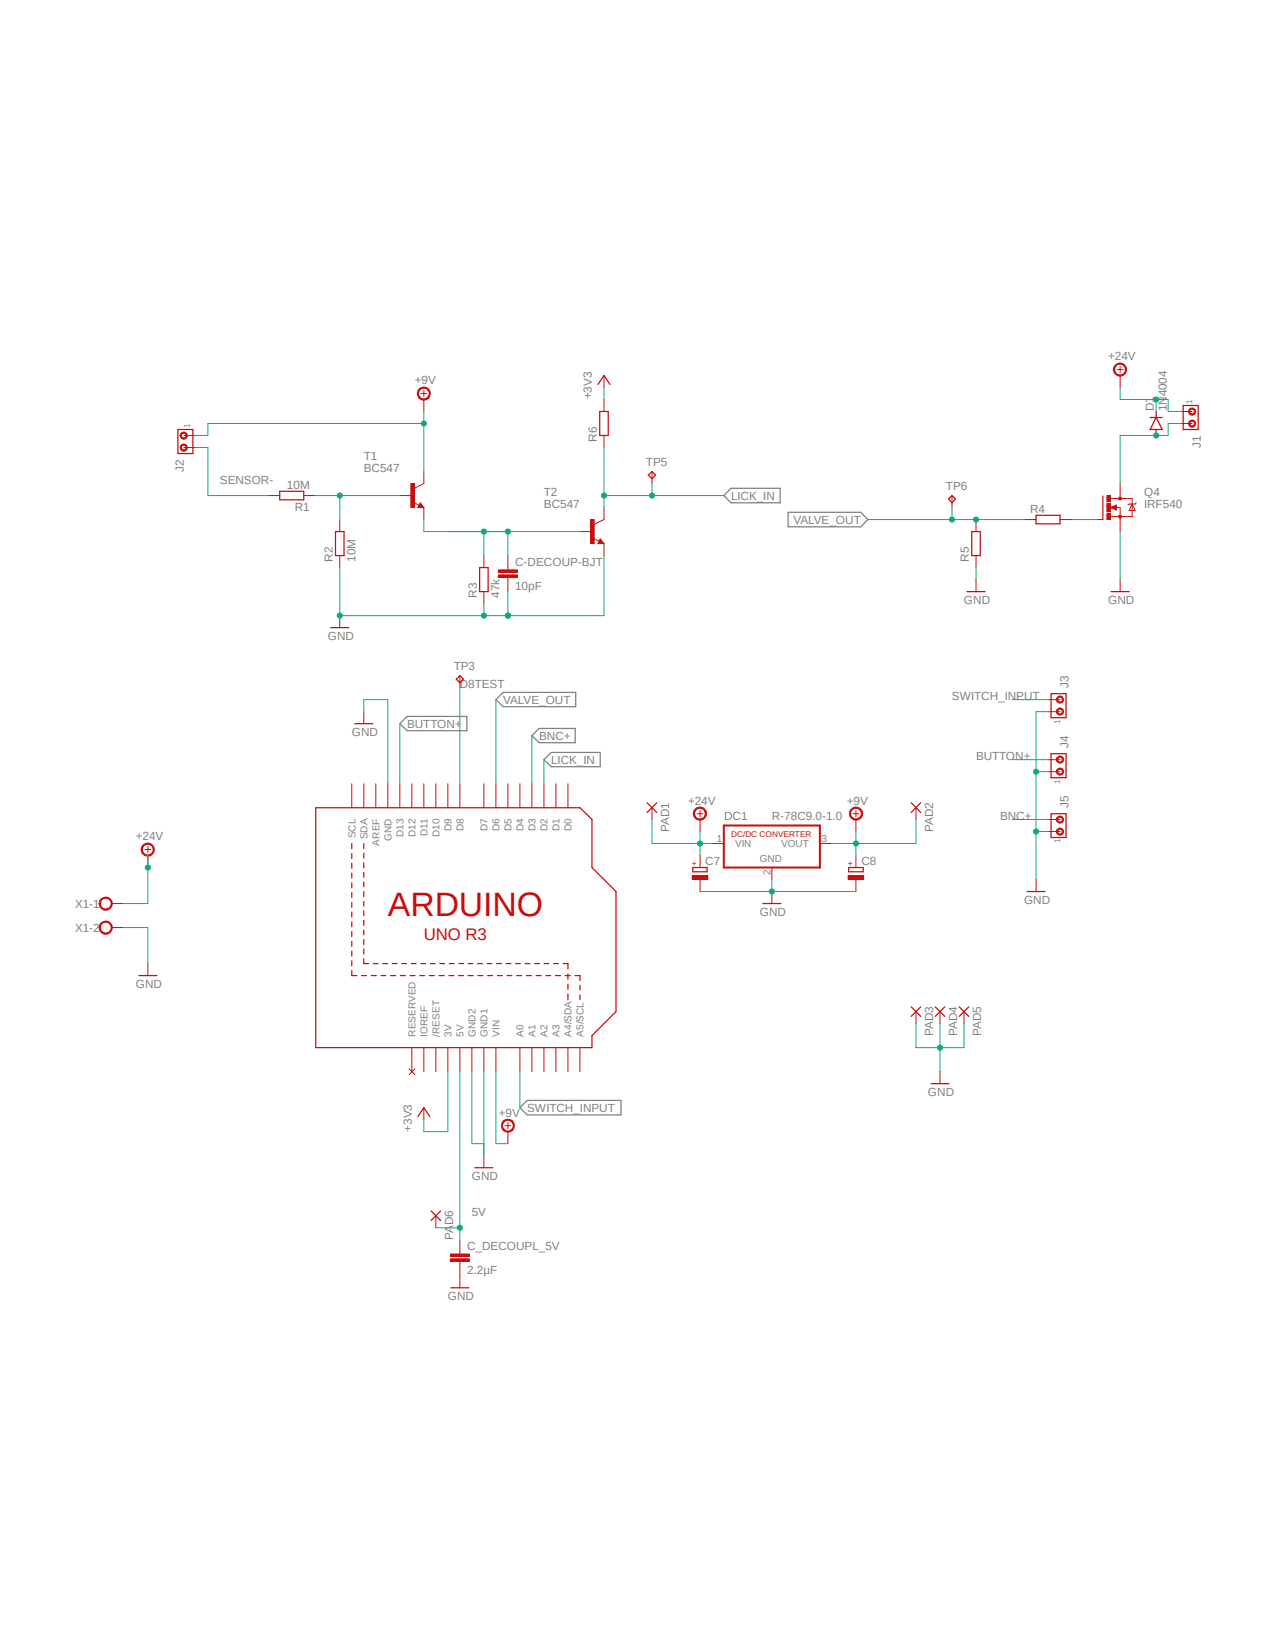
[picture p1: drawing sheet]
<svg xmlns="http://www.w3.org/2000/svg" width="216mm" height="279mm" viewBox="0 0 216 279" stroke-linecap="round" stroke-linejoin="round" font-family="sans-serif">
<path d="M12.1 58.9l191.7 161.6M203.8 58.9l-191.7 161.6" fill="none" stroke="#fff" stroke-width=".17"/>
<path d="M123.7 82.6h8.3v2.5h-8.3l-1.2-1.2zM133.3 86.7h12.3l1.3 1.2-1.3 1.3h-12.3zM83.9 118.4l1.2-1.2h12.3v2.4h-12.3zM67.6 122.5l1.3-1.3h10.1v2.5h-10.1zM90 124.5l1.2-1.2h6.1v2.4h-6.1zM92 128.6l1.3-1.3h8.3v2.5h-8.3zM88 187.5l1.2-1.3h15.9v2.5h-15.9z" fill="none" stroke="#808080" stroke-width=".21"/>
<g fill="none" stroke="#c90d0c" stroke-width=".21">
<path d="M47.3 83.1h4.1v1.5h-4.1zM56.8 90h1.4v4h-1.4zM81.2 96.1h1.4v4h-1.4zM56 106.2h3M53.4 136.7h44.7l2.1 2v8.1l4 4.1v20.3l-4 4.1v2h-46.8zM59.5 142.7v.9M59.5 144.4v.9M59.5 146.1v.8M59.5 147.7v.9M59.5 149.4v.8M59.5 151v.9M59.5 152.7v.8"/>
<path d="M59.5 154.3v.9M59.5 156v.8M59.5 157.6v.9M59.5 159.3v.8M61.6 142.7v.9M61.6 144.4v.8M61.6 146v.9M61.6 147.7v.8M61.6 149.3v.8M61.6 150.9v.8M61.6 152.5v.8M61.6 154.1v.8"/>
<path d="M61.6 155.7v.9M61.6 157.4v.8M61.6 159v.9M59.5 161v.8M59.5 162.6v.8M59.5 164.3v.8h.9M61.2 165.1h.8M61.6 160.6v.9M61.6 162.3v.8h.8M62.8 165.1h.9M63.2 163.1h.8M64.5 165.1h.8"/>
<path d="M64.8 163.1h.8M66.1 165.1h.8M66.4 163.1h.8M67.7 165.1h.9M68 163.1h.8M69.4 165.1h.8M69.6 163.1h.8M71 165.1h.8M71.2 163.1h.8M72.6 165.1h.9M72.8 163.1h.8M74.3 165.1h.8"/>
<path d="M74.4 163.1h.8M75.9 165.1h.9M76 163.1h.8M77.6 165.1h.8M77.6 163.1h.8M79.2 165.1h.9M79.2 163.1h.8M80.8 163.1h.8M80.9 165.1h.8M82.4 163.1h.8M82.5 165.1h.9M84 163.1h.8"/>
<path d="M84.2 165.1h.8M85.6 163.1h.8M85.8 165.1h.8M87.2 163.1h.9M87.4 165.1h.9M88.9 163.1h.8M89.1 165.1h.8M90.5 163.1h.8M90.7 165.1h.9M92.1 163.1h.8M92.4 165.1h.8M93.7 163.1h.8"/>
<path d="M94 165.1h.8M95.3 163.1h.8v.9M95.6 165.1h.9M96.1 164.8v.9M96.1 166.5v.9M96.1 168.2v1M97.3 165.1h.8v.8M98.1 166.8v.8M98.1 168.4v.8M76.3 217.9h3"/>
</g>
<g fill="none" stroke="#c90d0c" stroke-width=".17">
<path d="M71.2 66.6h1M71.7 66.1v1M45.3 83.9h2M51.4 83.9h2M57.5 87.9v2.1M57.5 94v2.1M81.9 94v2.1M84.3 97.3h3.2v.4h-3.2zM84.3 96.4h3.2v.5h-3.2zM85.9 94v2.5M85.9 97.7v2.4M57.5 104.2v2"/>
<path d="M81.9 100.1v2.1M59.5 132.6v4.1M61.6 132.6v4.1M63.6 132.6v4.1M65.6 132.6v4.1M67.6 132.6v4.1M69.7 132.6v4.1M71.7 132.6v4.1M73.7 132.6v4.1M75.8 132.6v4.1M77.8 132.6v4.1M81.9 132.6v4.1"/>
<path d="M83.9 132.6v4.1M85.9 132.6v4.1M88 132.6v4.1M90 132.6v4.1M92 132.6v4.1M94.1 132.6v4.1M96.1 132.6v4.1M69.7 177.3v4.1M71.7 177.3v4.1M73.7 177.3v4.1M75.8 177.3v4.1M77.8 177.3v4.1"/>
<path d="M79.8 177.3v4.1M81.9 177.3v4.1M83.9 177.3v4.1M88 177.3v4.1M90 177.3v4.1M92 177.3v4.1M94.1 177.3v4.1M96.1 177.3v4.1M98.1 177.3v4.1M69.2 180.9l1 1M70.2 180.9l-1 1M76.2 213h3.2v.4h-3.2z"/>
<path d="M76.2 212.2h3.2v.4h-3.2zM77.8 209.8v2.4M77.8 213.4v4.5"/>
</g>
<path d="M84.3 97.5h3.2M84.3 96.6h3.2M76.2 213.2h3.2M76.2 212.4h3.2" fill="none" stroke="#c90d0c" stroke-width=".42"/>
<path d="M70.9 65.8a1.1 1.1 0 0 1 1.8 .2 1.1 1.1 0 0 1-.7 1.6 1.1 1.1 0 0 1-1.4-1h.2a.91 .91 0 0 1 1.3-.8 .91 .91 0 0 1 .2 1.5 .91 .91 0 0 1-1.4-.4l-.1-.3h-.2z" fill-rule="evenodd" fill="#c90d0c"/>
<path d="M70.9 65.8a1.1 1.1 0 0 1 1.8 .2 1.1 1.1 0 0 1-.7 1.6 1.1 1.1 0 0 1-1.4-1h.2a.91 .91 0 0 1 1.3-.8 .91 .91 0 0 1 .2 1.5 .91 .91 0 0 1-1.4-.4l-.1-.3h-.2zM71.7 67.6v2M130.6 150.9v2" fill="none" stroke="#c90d0c" stroke-width=".17"/>
<path d="M117.2 146.8h2.4v.7h-2.4zM129.1 152.9h3" fill="none" stroke="#c90d0c" stroke-width=".21"/>
<path d="M117.1 148.2h2.7v.6h-2.7z" fill-rule="evenodd" fill="#c90d0c"/>
<path d="M117.1 148.2h2.7v.6h-2.7zM118.4 144.8v2M118.4 148.8v2.1" fill="none" stroke="#c90d0c" stroke-width=".17"/>
<path d="M143.6 146.8h2.4v.7h-2.4z" fill="none" stroke="#c90d0c" stroke-width=".21"/>
<path d="M143.5 148.2h2.6v.6h-2.6z" fill-rule="evenodd" fill="#c90d0c"/>
<path d="M185.5 87.9h1.1M187.9 85.9l1-.4v.8zM187.9 84.4h3.7v3h-3.7M188.8 85.9h.7v2M189.5 83.9v.5M191.6 85.3l.5 1.1h-1zM192.2 85.1l-.1 .2h-1l-.3 .2M143.5 148.2h2.6v.6h-2.6zM144.8 144.8v2M144.8 148.8v2.1" fill="none" stroke="#c90d0c" stroke-width=".17"/>
<path d="M186.6 83.9v4" fill="none" stroke="#c90d0c" stroke-width=".21"/>
<path d="M188.8 85.7l-.7 .2 .7 .2v-.2h-.2" fill="none" stroke="#c90d0c" stroke-width=".25"/>
<path d="M189.3 87.2h.2h.2l.1 .2-.1 .2-.2 .1-.2-.1-.1-.2z" fill-rule="evenodd" fill="#c90d0c"/>
<path d="M189.3 87.2h.2h.2l.1 .2-.1 .2-.2 .1-.2-.1-.1-.2z" fill="none" stroke="#c90d0c" stroke-width=".17"/>
<path d="M189.3 84.2l.2-.1 .2 .1 .1 .2-.1 .1-.2 .1-.2-.1-.1-.1z" fill-rule="evenodd" fill="#c90d0c"/>
<path d="M189.3 84.2l.2-.1 .2 .1 .1 .2-.1 .1-.2 .1-.2-.1-.1-.1z" fill="none" stroke="#c90d0c" stroke-width=".17"/>
<path d="M187.3 86.9h.6v1h-.6z" fill-rule="evenodd" fill="#c90d0c"/>
<path d="M187.3 86.9h.6v1h-.6z" fill="none" stroke="#c90d0c" stroke-width=".17"/>
<path d="M187.3 83.9h.6v1h-.6z" fill-rule="evenodd" fill="#c90d0c"/>
<path d="M187.3 83.9h.6v1h-.6z" fill="none" stroke="#c90d0c" stroke-width=".17"/>
<path d="M187.3 85.2h.6v1.4h-.6z" fill-rule="evenodd" fill="#c90d0c"/>
<path d="M165.1 87.9v2.1M165.1 94v2.1M165.1 98.1v2M173.3 87.9h2M179.4 87.9h2M187.3 85.2h.6v1.4h-.6zM189.5 81.8v2.1M189.5 87.9v2.1M189.5 98.1v2" fill="none" stroke="#c90d0c" stroke-width=".17"/>
<path d="M200.2 68.6h2.5v4.1h-2.5zM164.4 90h1.5v4h-1.5zM175.3 87.2h4.1v1.4h-4.1zM163.6 100.1h3.1M188 100.1h3.1" fill="none" stroke="#c90d0c" stroke-width=".21"/>
<path d="M201.2 69.3a.61 .61 0 0 1 1 0 .61 .61 0 0 1-.3 .9 .61 .61 0 0 1-.8-.6h.2a.42 .42 0 0 1 .6-.3 .42 .42 0 0 1 .1 .7 .42 .42 0 0 1-.7-.1v-.3h-.2z" fill-rule="evenodd" fill="#c90d0c"/>
<path d="M201.2 69.3a.61 .61 0 0 1 1 0 .61 .61 0 0 1-.3 .9 .61 .61 0 0 1-.8-.6h.2a.42 .42 0 0 1 .6-.3 .42 .42 0 0 1 .1 .7 .42 .42 0 0 1-.7-.1v-.3h-.2z" fill="none" stroke="#c90d0c" stroke-width=".17"/>
<path d="M201.2 71.4a.61 .61 0 0 1 1-.1 .61 .61 0 0 1-.3 1 .61 .61 0 0 1-.8-.6h.2a.42 .42 0 0 1 .6-.4 .42 .42 0 0 1 .1 .7 .42 .42 0 0 1-.7-.1v-.2h-.2z" fill-rule="evenodd" fill="#c90d0c"/>
<path d="M189 62.5h1M189.5 62v1M199.7 69.6h2M199.7 71.7h2M201.2 71.4a.61 .61 0 0 1 1-.1 .61 .61 0 0 1-.3 1 .61 .61 0 0 1-.8-.6h.2a.42 .42 0 0 1 .6-.4 .42 .42 0 0 1 .1 .7 .42 .42 0 0 1-.7-.1v-.2h-.2z" fill="none" stroke="#c90d0c" stroke-width=".17"/>
<path d="M188.7 61.8a1.11 1.11 0 0 1 1.8 .2 1.11 1.11 0 0 1-.7 1.6 1.11 1.11 0 0 1-1.4-1.1h.2a.92 .92 0 0 1 1.3-.8 .92 .92 0 0 1 .3 1.5 .92 .92 0 0 1-1.5-.3l-.1-.4h-.2l.1-.4z" fill-rule="evenodd" fill="#c90d0c"/>
<path d="M102.2 67.6v2M102.2 73.7v2M188.7 61.8a1.11 1.11 0 0 1 1.8 .2 1.11 1.11 0 0 1-.7 1.6 1.11 1.11 0 0 1-1.4-1.1h.2a.92 .92 0 0 1 1.3-.8 .92 .92 0 0 1 .3 1.5 .92 .92 0 0 1-1.5-.3l-.1-.4h-.2l.1-.4zM189.5 63.5v2.1M69.9 85l1 .5M71.1 85.1l.6 .8h-1zM71.7 81.8l-1.6 .8" fill="none" stroke="#c90d0c" stroke-width=".17"/>
<path d="M101.5 69.6h1.4v4.1h-1.4zM194.6 70.7h2M195.6 70.7l1 2h-2zM195.6 69.6v1.1M195.6 72.7v1M71.1 85.5l.1 .2h-.3l.2-.4 .4 .5h-.6" fill="none" stroke="#c90d0c" stroke-width=".21"/>
<path d="M69.5 81.8h.6v4.1h-.6z" fill-rule="evenodd" fill="#c90d0c"/>
<path d="M71.7 79.8v2M67.6 83.9h2.1M69.5 81.8h.6v4.1h-.6zM71.7 85.9v2M100.4 91.1l1 .5M101.6 91.2l.6 .8h-1zM102.2 87.9l-1.7 .8" fill="none" stroke="#c90d0c" stroke-width=".17"/>
<path d="M101.6 91.6l.1 .2h-.3l.2-.4 .4 .5h-.6" fill="none" stroke="#c90d0c" stroke-width=".21"/>
<path d="M99.9 87.9h.6v4.1h-.6z" fill-rule="evenodd" fill="#c90d0c"/>
<path d="M102.2 63.5v2.1M98.1 90h2.1M99.9 87.9h.6v4.1h-.6zM102.2 85.9v2M102.2 92v2M117.9 137.7h1.1M118.4 137.2v1M71.7 187.5v2" fill="none" stroke="#c90d0c" stroke-width=".17"/>
<path d="M101.2 65.1l1-1.6 1 1.6M70.7 189l1-1.5 1 1.5" fill="none" stroke="#c90d0c" stroke-width=".21"/>
<path d="M117.6 136.9a1.12 1.12 0 0 1 1.8 .3 1.12 1.12 0 0 1-.7 1.6 1.12 1.12 0 0 1-1.4-1.1h.2a.9 .9 0 0 1 1.2-.9 .9 .9 0 0 1 .4 1.5 .9 .9 0 0 1-1.5-.3l-.1-.3h-.2l.1-.5z" fill-rule="evenodd" fill="#c90d0c"/>
<path d="M117.6 136.9a1.12 1.12 0 0 1 1.8 .3 1.12 1.12 0 0 1-.7 1.6 1.12 1.12 0 0 1-1.4-1.1h.2a.9 .9 0 0 1 1.2-.9 .9 .9 0 0 1 .4 1.5 .9 .9 0 0 1-1.5-.3l-.1-.3h-.2l.1-.5zM118.4 138.7v2M144.3 137.7h1M144.8 137.2v1" fill="none" stroke="#c90d0c" stroke-width=".17"/>
<path d="M144.1 136.9a1.12 1.12 0 0 1 1.7 .3 1.12 1.12 0 0 1-.7 1.6 1.12 1.12 0 0 1-1.4-1.1h.2a.91 .91 0 0 1 1.2-.9 .91 .91 0 0 1 .5 1.4 .91 .91 0 0 1-1.4 .1l-.2-.3-.1-.3h-.2l.1-.5z" fill-rule="evenodd" fill="#c90d0c"/>
<path d="M144.1 136.9a1.12 1.12 0 0 1 1.7 .3 1.12 1.12 0 0 1-.7 1.6 1.12 1.12 0 0 1-1.4-1.1h.2a.91 .91 0 0 1 1.2-.9 .91 .91 0 0 1 .5 1.4 .91 .91 0 0 1-1.4 .1l-.2-.3-.1-.3h-.2l.1-.5zM144.8 138.7v2" fill="none" stroke="#c90d0c" stroke-width=".17"/>
<path d="M30.1 72.7h2.5v4.1h-2.5z" fill="none" stroke="#c90d0c" stroke-width=".21"/>
<path d="M30.6 73.4a.61 .61 0 0 1 1-.1 .61 .61 0 0 1-.3 1 .61 .61 0 0 1-.8-.6h.2a.42 .42 0 0 1 .6-.4 .42 .42 0 0 1 .1 .7 .42 .42 0 0 1-.7-.1v-.2h-.2z" fill-rule="evenodd" fill="#c90d0c"/>
<path d="M30.6 73.4a.61 .61 0 0 1 1-.1 .61 .61 0 0 1-.3 1 .61 .61 0 0 1-.8-.6h.2a.42 .42 0 0 1 .6-.4 .42 .42 0 0 1 .1 .7 .42 .42 0 0 1-.7-.1v-.2h-.2z" fill="none" stroke="#c90d0c" stroke-width=".17"/>
<path d="M30.6 75.4a.61 .61 0 0 1 1 0 .61 .61 0 0 1-.3 .9 .61 .61 0 0 1-.8-.6h.2a.42 .42 0 0 1 .6-.3 .42 .42 0 0 1 .1 .7 .42 .42 0 0 1-.7-.2v-.2h-.2z" fill-rule="evenodd" fill="#c90d0c"/>
<path d="M30.6 75.4a.61 .61 0 0 1 1 0 .61 .61 0 0 1-.3 .9 .61 .61 0 0 1-.8-.6h.2a.42 .42 0 0 1 .6-.3 .42 .42 0 0 1 .1 .7 .42 .42 0 0 1-.7-.2v-.2h-.2zM31.1 73.7h2M31.1 75.7h2" fill="none" stroke="#c90d0c" stroke-width=".17"/>
<path d="M17.1 152.1a1.11 1.11 0 0 1 1.8 .3 1.11 1.11 0 0 1-.8 1.6 1.11 1.11 0 0 1-1.3-1.1h.2a.92 .92 0 0 1 1.2-.9 .92 .92 0 0 1 .4 1.5 .92 .92 0 0 1-1.5-.2l-.1-.4h-.2v-.4z" fill-rule="evenodd" fill="#c90d0c"/>
<path d="M17.1 152.1a1.11 1.11 0 0 1 1.8 .3 1.11 1.11 0 0 1-.8 1.6 1.11 1.11 0 0 1-1.3-1.1h.2a.92 .92 0 0 1 1.2-.9 .92 .92 0 0 1 .4 1.5 .92 .92 0 0 1-1.5-.2l-.1-.4h-.2v-.4zM18.9 152.9h2.1" fill="none" stroke="#c90d0c" stroke-width=".17"/>
<path d="M17.1 156.2a1.11 1.11 0 0 1 1.8 .3 1.11 1.11 0 0 1-.8 1.6 1.11 1.11 0 0 1-1.3-1.1h.2a.92 .92 0 0 1 1.2-.9 .92 .92 0 0 1 .4 1.5 .92 .92 0 0 1-1.5-.2l-.1-.4h-.2v-.5z" fill-rule="evenodd" fill="#c90d0c"/>
<path d="M17.1 156.2a1.11 1.11 0 0 1 1.8 .3 1.11 1.11 0 0 1-.8 1.6 1.11 1.11 0 0 1-1.3-1.1h.2a.92 .92 0 0 1 1.2-.9 .92 .92 0 0 1 .4 1.5 .92 .92 0 0 1-1.5-.2l-.1-.4h-.2v-.5zM18.9 157h2.1M24.5 143.8h1M25 143.3v1" fill="none" stroke="#c90d0c" stroke-width=".17"/>
<path d="M24.2 143a1.12 1.12 0 0 1 1.8 .3 1.12 1.12 0 0 1-.7 1.6 1.12 1.12 0 0 1-1.4-1.1h.2a.92 .92 0 0 1 1.2-.9 .92 .92 0 0 1 .4 1.5 .92 .92 0 0 1-1.5-.3l-.1-.3h-.2l.1-.5z" fill-rule="evenodd" fill="#c90d0c"/>
<path d="M24.2 143a1.12 1.12 0 0 1 1.8 .3 1.12 1.12 0 0 1-.7 1.6 1.12 1.12 0 0 1-1.4-1.1h.2a.92 .92 0 0 1 1.2-.9 .92 .92 0 0 1 .4 1.5 .92 .92 0 0 1-1.5-.3l-.1-.3h-.2l.1-.5zM25 144.8v2M25 163.1v2" fill="none" stroke="#c90d0c" stroke-width=".17"/>
<path d="M177.8 117.4h2.6v4.1h-2.6zM23.5 165.1h3" fill="none" stroke="#c90d0c" stroke-width=".21"/>
<path d="M178.8 120.1a.61 .61 0 0 1 1-.1 .61 .61 0 0 1-.2 1 .61 .61 0 0 1-.9-.6h.2a.41 .41 0 0 1 .5-.4 .41 .41 0 0 1 .3 .5 .41 .41 0 0 1-.5 .3l-.3-.4h-.2z" fill-rule="evenodd" fill="#c90d0c"/>
<path d="M178.8 120.1a.61 .61 0 0 1 1-.1 .61 .61 0 0 1-.2 1 .61 .61 0 0 1-.9-.6h.2a.41 .41 0 0 1 .5-.4 .41 .41 0 0 1 .3 .5 .41 .41 0 0 1-.5 .3l-.3-.4h-.2z" fill="none" stroke="#c90d0c" stroke-width=".17"/>
<path d="M178.8 118.1l.3-.2a.61 .61 0 0 1 .8 .3 .61 .61 0 0 1-.5 .8 .61 .61 0 0 1-.7-.6h.2a.41 .41 0 0 1 .5-.4 .41 .41 0 0 1 .3 .5 .41 .41 0 0 1-.5 .2l-.3-.3h-.2z" fill-rule="evenodd" fill="#c90d0c"/>
<path d="M177.3 118.4h2.1M178.8 118.1l.3-.2a.61 .61 0 0 1 .8 .3 .61 .61 0 0 1-.5 .8 .61 .61 0 0 1-.7-.6h.2a.41 .41 0 0 1 .5-.4 .41 .41 0 0 1 .3 .5 .41 .41 0 0 1-.5 .2l-.3-.3h-.2zM177.3 120.4h2.1" fill="none" stroke="#c90d0c" stroke-width=".17"/>
<path d="M177.8 127.6h2.6v4h-2.6z" fill="none" stroke="#c90d0c" stroke-width=".21"/>
<path d="M178.8 130.3a.61 .61 0 0 1 1-.1 .61 .61 0 0 1-.2 .9 .61 .61 0 0 1-.9-.5h.2a.41 .41 0 0 1 .5-.4 .41 .41 0 0 1 .3 .5 .41 .41 0 0 1-.5 .2l-.3-.3h-.2z" fill-rule="evenodd" fill="#c90d0c"/>
<path d="M178.8 130.3a.61 .61 0 0 1 1-.1 .61 .61 0 0 1-.2 .9 .61 .61 0 0 1-.9-.5h.2a.41 .41 0 0 1 .5-.4 .41 .41 0 0 1 .3 .5 .41 .41 0 0 1-.5 .2l-.3-.3h-.2z" fill="none" stroke="#c90d0c" stroke-width=".17"/>
<path d="M178.8 128.2a.61 .61 0 0 1 1-.1 .61 .61 0 0 1-.2 1 .61 .61 0 0 1-.9-.5h.2a.41 .41 0 0 1 .5-.5 .41 .41 0 0 1 .3 .6 .41 .41 0 0 1-.5 .2l-.3-.3h-.2z" fill-rule="evenodd" fill="#c90d0c"/>
<path d="M177.3 130.6h2.1M177.3 128.6h2.1M178.8 128.2a.61 .61 0 0 1 1-.1 .61 .61 0 0 1-.2 1 .61 .61 0 0 1-.9-.5h.2a.41 .41 0 0 1 .5-.5 .41 .41 0 0 1 .3 .6 .41 .41 0 0 1-.5 .2l-.3-.3h-.2z" fill="none" stroke="#c90d0c" stroke-width=".17"/>
<path d="M177.8 137.7h2.6v4h-2.6z" fill="none" stroke="#c90d0c" stroke-width=".21"/>
<path d="M178.8 140.4a.61 .61 0 0 1 1-.1 .61 .61 0 0 1-.3 1 .61 .61 0 0 1-.8-.6h.2a.41 .41 0 0 1 .5-.4 .41 .41 0 0 1 .3 .6 .41 .41 0 0 1-.5 .2l-.3-.4h-.2z" fill-rule="evenodd" fill="#c90d0c"/>
<path d="M178.8 140.4a.61 .61 0 0 1 1-.1 .61 .61 0 0 1-.3 1 .61 .61 0 0 1-.8-.6h.2a.41 .41 0 0 1 .5-.4 .41 .41 0 0 1 .3 .6 .41 .41 0 0 1-.5 .2l-.3-.4h-.2z" fill="none" stroke="#c90d0c" stroke-width=".17"/>
<path d="M178.8 138.4a.61 .61 0 0 1 1-.1 .61 .61 0 0 1-.3 1 .61 .61 0 0 1-.8-.6h.2a.41 .41 0 0 1 .5-.4 .41 .41 0 0 1 .3 .5 .41 .41 0 0 1-.5 .3l-.3-.4h-.2z" fill-rule="evenodd" fill="#c90d0c"/>
<path d="M61.6 120.4v2.1M177.3 138.7h2.1M178.8 138.4a.61 .61 0 0 1 1-.1 .61 .61 0 0 1-.3 1 .61 .61 0 0 1-.8-.6h.2a.41 .41 0 0 1 .5-.4 .41 .41 0 0 1 .3 .5 .41 .41 0 0 1-.5 .3l-.3-.4h-.2zM175.3 148.8v2.1M177.3 140.7h2.1M81.9 195.6v2M85.4 190.5h1M85.9 190v1" fill="none" stroke="#c90d0c" stroke-width=".17"/>
<path d="M60 122.5h3.1M173.8 150.9h3M80.3 197.6h3.1" fill="none" stroke="#c90d0c" stroke-width=".21"/>
<path d="M85.1 189.7a1.11 1.11 0 0 1 1.8 .2 1.11 1.11 0 0 1-.6 1.6 1.11 1.11 0 0 1-1.5-1h.2a.91 .91 0 0 1 1.2-.9 .91 .91 0 0 1 .4 1.5 .91 .91 0 0 1-1.5-.3l-.1-.3h-.2z" fill-rule="evenodd" fill="#c90d0c"/>
<g fill="none" stroke="#c90d0c" stroke-width=".17">
<path d="M110.3 79.8v2M161.1 83.9v2M77.8 114.3v2.1M110.3 136.7v2M155 136.7v2M120.5 142.7h2M130.6 146.8v2M138.7 142.7h2.1M155 171.2v2M159 171.2v2M163.1 171.2v2M85.1 189.7a1.11 1.11 0 0 1 1.8 .2 1.11 1.11 0 0 1-.6 1.6 1.11 1.11 0 0 1-1.5-1h.2a.91 .91 0 0 1 1.2-.9 .91 .91 0 0 1 .4 1.5 .91 .91 0 0 1-1.5-.3l-.1-.3h-.2z"/>
<path d="M85.9 191.5v2M159 181.4v2M73.7 205.7v2.1"/>
</g>
<g fill="none" stroke="#c90d0c" stroke-width=".21">
<path d="M109.7 80.4l.6-.6 .6 .6-.6 .6zM161.1 83.9l.6 .6-.6 .6-.6-.6zM77.2 114.9l.6-.6 .6 .6-.6 .7zM109.5 135.8l1.6 1.7M111.1 135.8l-1.6 1.7M154.2 135.8l1.6 1.7M155.8 135.8l-1.6 1.7M154.2 170.4l1.6 1.6M155.8 170.4l-1.6 1.6M158.2 170.4l1.7 1.6M159.9 170.4l-1.7 1.6M162.3 170.4l1.6 1.6"/>
<path d="M163.9 170.4l-1.6 1.6M157.5 183.4h3.1M72.9 204.9l1.6 1.6M74.5 204.9l-1.6 1.6"/>
</g>
<path d="M122.5 139.7h16.2v7.1h-16.2z" fill="none" stroke="#c90d0c" stroke-width=".34"/>
<path d="M102.2 75.7v10.2M102.2 83.9h20.3M92 128.6v4" fill="none" stroke="#0dab76" stroke-width=".17"/>
<circle cx="102.2" cy="83.9" r=".43" fill="#0dab76"/>
<g fill="none" stroke="#0dab76" stroke-width=".17">
<path d="M110.3 81.8v2.1"/>
<circle cx="102.2" cy="83.9" r=".43"/>
</g>
<circle cx="110.3" cy="83.9" r=".43" fill="#0dab76"/>
<g fill="none" stroke="#0dab76" stroke-width=".17">
<path d="M33.1 75.7h2.1v8.2h10.1M57.5 96.1v8.1h28.4M77.8 116.4v16.2M81.9 102.2v2M67.6 122.5v10.1M90 124.5v8.1M171.2 138.7h6.1M171.2 128.6h6.1"/>
<circle cx="110.3" cy="83.9" r=".43"/>
</g>
<circle cx="81.9" cy="104.2" r=".43" fill="#0dab76"/>
<g fill="none" stroke="#0dab76" stroke-width=".17">
<path d="M102.2 94v10.2h-16.3"/>
<circle cx="81.9" cy="104.2" r=".43"/>
</g>
<circle cx="85.9" cy="104.2" r=".43" fill="#0dab76"/>
<g fill="none" stroke="#0dab76" stroke-width=".17">
<path d="M85.9 100.1v4.1"/>
<circle cx="85.9" cy="104.2" r=".43"/>
</g>
<circle cx="85.9" cy="104.2" r=".43" fill="#0dab76"/>
<circle cx="85.9" cy="104.2" r=".43" fill="none" stroke="#0dab76" stroke-width=".17"/>
<circle cx="57.5" cy="104.2" r=".43" fill="#0dab76"/>
<g fill="none" stroke="#0dab76" stroke-width=".17">
<path d="M61.6 120.4v-2h4v14.2M130.6 148.8v2.1h-12.2"/>
<circle cx="57.5" cy="104.2" r=".43"/>
</g>
<circle cx="130.6" cy="150.9" r=".43" fill="#0dab76"/>
<g fill="none" stroke="#0dab76" stroke-width=".17">
<path d="M165.1 96.1v2M189.5 90v8.1M175.3 130.6h2M177.3 120.4h-2v28.4M21 157h4v6.1M130.6 150.9h14.2"/>
<circle cx="130.6" cy="150.9" r=".43"/>
</g>
<circle cx="175.3" cy="130.6" r=".43" fill="#0dab76"/>
<g fill="none" stroke="#0dab76" stroke-width=".17">
<path d="M175.3 140.7h2"/>
<circle cx="175.3" cy="130.6" r=".43"/>
</g>
<circle cx="175.3" cy="140.7" r=".43" fill="#0dab76"/>
<g fill="none" stroke="#0dab76" stroke-width=".17">
<path d="M155 173.2v4.1h8.1v-4.1M159 173.2v4.1M79.8 181.4v12.1h2.1M81.9 181.4v14.2"/>
<circle cx="175.3" cy="140.7" r=".43"/>
</g>
<circle cx="159" cy="177.3" r=".43" fill="#0dab76"/>
<g fill="none" stroke="#0dab76" stroke-width=".17">
<path d="M71.7 90h14.2M81.9 90v4M159 177.3v4.1"/>
<circle cx="159" cy="177.3" r=".43"/>
</g>
<circle cx="81.9" cy="90" r=".43" fill="#0dab76"/>
<g fill="none" stroke="#0dab76" stroke-width=".17">
<path d="M98.1 90h-12.2v4"/>
<circle cx="81.9" cy="90" r=".43"/>
</g>
<circle cx="85.9" cy="90" r=".43" fill="#0dab76"/>
<g fill="none" stroke="#0dab76" stroke-width=".17">
<path d="M53.4 83.9h14.2M57.5 83.9v4M71.7 87.9v2.1"/>
<circle cx="85.9" cy="90" r=".43"/>
</g>
<circle cx="57.5" cy="83.9" r=".43" fill="#0dab76"/>
<g fill="none" stroke="#0dab76" stroke-width=".17">
<path d="M77.8 181.4v28.4M73.7 207.8h4.1"/>
<circle cx="57.5" cy="83.9" r=".43"/>
</g>
<circle cx="77.8" cy="207.8" r=".43" fill="#0dab76"/>
<g fill="none" stroke="#0dab76" stroke-width=".17">
<path d="M71.7 69.6v10.2M71.7 71.7h-36.5v2h-2.1"/>
<circle cx="77.8" cy="207.8" r=".43"/>
</g>
<circle cx="71.7" cy="71.7" r=".43" fill="#0dab76"/>
<g fill="none" stroke="#0dab76" stroke-width=".17">
<path d="M140.8 142.7h4M144.8 140.7v4.1"/>
<circle cx="71.7" cy="71.7" r=".43"/>
</g>
<circle cx="144.8" cy="142.7" r=".43" fill="#0dab76"/>
<g fill="none" stroke="#0dab76" stroke-width=".17">
<path d="M189.5 65.6v2h8.2v2h2M195.6 67.6v2M181.4 87.9h4.1M155 138.7v4h-10.2M83.9 181.4v12.1h2"/>
<circle cx="144.8" cy="142.7" r=".43"/>
</g>
<circle cx="195.6" cy="67.6" r=".43" fill="#0dab76"/>
<g fill="none" stroke="#0dab76" stroke-width=".17">
<path d="M110.3 138.7v4h10.2M118.4 140.7v2"/>
<circle cx="195.6" cy="67.6" r=".43"/>
</g>
<circle cx="118.4" cy="142.7" r=".43" fill="#0dab76"/>
<g fill="none" stroke="#0dab76" stroke-width=".17">
<path d="M25 144.8v8.1h-4M118.4 142.7v2.1"/>
<circle cx="118.4" cy="142.7" r=".43"/>
</g>
<circle cx="25" cy="146.8" r=".43" fill="#0dab76"/>
<g fill="none" stroke="#0dab76" stroke-width=".17">
<path d="M199.7 71.7h-2v2h-8.2v8.1"/>
<circle cx="25" cy="146.8" r=".43"/>
</g>
<circle cx="195.6" cy="73.7" r=".43" fill="#0dab76"/>
<g fill="none" stroke="#0dab76" stroke-width=".17">
<path d="M102.2 65.6v2M146.9 87.9h26.4M75.8 181.4v10.1h-4.1v-2"/>
<circle cx="195.6" cy="73.7" r=".43"/>
</g>
<circle cx="165.1" cy="87.9" r=".43" fill="#0dab76"/>
<g fill="none" stroke="#0dab76" stroke-width=".17">
<path d="M161.1 85.9v2"/>
<circle cx="165.1" cy="87.9" r=".43"/>
</g>
<circle cx="161.1" cy="87.9" r=".43" fill="#0dab76"/>
<g fill="none" stroke="#0dab76" stroke-width=".17">
<path d="M83.9 118.4v14.2M171.2 118.4h6.1M88 181.4v6.1"/>
<circle cx="161.1" cy="87.9" r=".43"/>
</g>
<text font-size="5.7" fill="#c90d0c" x="65.6" y="154.9">ARDUINO</text>
<text font-size="2.8" fill="#c90d0c" x="71.7" y="159">UNO R3</text>
<g font-size="2" fill="#808080">
<text x="70.2" y="65.1">+9V</text>
<text x="187.5" y="61">+24V</text>
<text x="100.2" y="67.6" transform="rotate(-90 100.2 67.6)">+3V3</text>
<text x="195.2" y="69.6" transform="rotate(-90 195.2 69.6)">D1</text>
<text x="197.4" y="69.6" transform="rotate(-90 197.4 69.6)">1N4004</text>
<text x="61.6" y="77.8">T1</text>
<text x="101" y="74.7" transform="rotate(-90 101 74.7)">R6</text>
<text x="203.2" y="75.8" transform="rotate(-90 203.2 75.8)">J1</text>
<text x="31.1" y="79.9" transform="rotate(-90 31.1 79.9)">J2</text>
<text x="37.2" y="81.8">SENSOR-</text>
<text x="48.6" y="82.7">10M</text>
<text x="61.6" y="79.8">BC547</text>
<text x="92" y="83.9">T2</text>
<text x="109.3" y="78.8">TP5</text>
<text x="160.1" y="82.8">TP6</text>
<text x="193.6" y="83.9">Q4</text>
<text x="49.9" y="86.5">R1</text>
<text x="92" y="85.9">BC547</text>
<text x="123.7" y="84.6">LICK_IN</text>
<text x="134.2" y="88.6">VALVE_OUT</text>
<text x="174.3" y="86.7">R4</text>
<text x="193.6" y="85.9">IRF540</text>
<text x="56.3" y="95" transform="rotate(-90 56.3 95)">R2</text>
<text x="60.2" y="95" transform="rotate(-90 60.2 95)">10M</text>
<text x="87.2" y="95.8">C-DECOUP-BJT</text>
<text x="164" y="95" transform="rotate(-90 164 95)">R5</text>
<text x="80.7" y="101.1" transform="rotate(-90 80.7 101.1)">R3</text>
<text x="84.5" y="101.1" transform="rotate(-90 84.5 101.1)">47k</text>
<text x="87.2" y="99.8">10pF</text>
<text x="163.1" y="102.1">GND</text>
<text x="187.5" y="102.1">GND</text>
<text x="55.5" y="108.2">GND</text>
<text x="76.8" y="113.3">TP3</text>
<text x="77.8" y="116.4">D8TEST</text>
<text x="85.1" y="119.1">VALVE_OUT</text>
<text x="161.1" y="118.4">SWITCH_INPUT</text>
<text x="180.8" y="116.4" transform="rotate(-90 180.8 116.4)">J3</text>
<text x="59.5" y="124.5">GND</text>
<text x="68.9" y="123.1">BUTTON+</text>
<text x="91.2" y="125.2">BNC+</text>
<text x="93.3" y="129.2">LICK_IN</text>
<text x="165.1" y="128.6">BUTTON+</text>
<text x="180.8" y="126.5" transform="rotate(-90 180.8 126.5)">J4</text>
<text x="116.4" y="136.2">+24V</text>
<text x="143.3" y="136.2">+9V</text>
<text x="180.8" y="136.7" transform="rotate(-90 180.8 136.7)">J5</text>
<text x="23" y="142.2">+24V</text>
<text x="113.2" y="140.8" transform="rotate(-90 113.2 140.8)">PAD1</text>
<text x="122.5" y="138.7">DC1</text>
<text x="130.6" y="138.7">R-78C9.0-1.0</text>
<text x="157.9" y="140.8" transform="rotate(-90 157.9 140.8)">PAD2</text>
<text x="169.2" y="138.7">BNC+</text>
<text x="119.3" y="146.4">C7</text>
<text x="145.8" y="146.4">C8</text>
<text x="12.7" y="153.7">X1-1</text>
<text x="128.6" y="154.9">GND</text>
<text x="173.3" y="152.9">GND</text>
<text x="12.7" y="157.7">X1-2</text>
<text x="23" y="167.1">GND</text>
<text x="157.9" y="175.3" transform="rotate(-90 157.9 175.3)">PAD3</text>
<text x="162" y="175.3" transform="rotate(-90 162 175.3)">PAD4</text>
<text x="166" y="175.3" transform="rotate(-90 166 175.3)">PAD5</text>
<text x="157" y="185.4">GND</text>
<text x="69.7" y="191.5" transform="rotate(-90 69.7 191.5)">+3V3</text>
<text x="84.4" y="189">+9V</text>
<text x="89.2" y="188.2">SWITCH_INPUT</text>
<text x="79.8" y="199.6">GND</text>
<text x="76.7" y="209.8" transform="rotate(-90 76.7 209.8)">PAD6</text>
<text x="79.8" y="205.7">5V</text>
<text x="79" y="215.6">2.2µF</text>
<text x="79" y="211.5">C_DECOUPL_5V</text>
<text x="75.8" y="220">GND</text>
</g>
<g font-size="1.7" fill="#808080">
<text x="60.2" y="141.9" transform="rotate(-90 60.2 141.9)">SCL</text>
<text x="62.2" y="142.1" transform="rotate(-90 62.2 142.1)">SDA</text>
<text x="64.2" y="143.1" transform="rotate(-90 64.2 143.1)">AREF</text>
<text x="66.3" y="142.3" transform="rotate(-90 66.3 142.3)">GND</text>
<text x="68.3" y="141.6" transform="rotate(-90 68.3 141.6)">D13</text>
<text x="70.3" y="141.6" transform="rotate(-90 70.3 141.6)">D12</text>
<text x="72.3" y="141.5" transform="rotate(-90 72.3 141.5)">D11</text>
<text x="74.4" y="141.6" transform="rotate(-90 74.4 141.6)">D10</text>
<text x="76.4" y="140.7" transform="rotate(-90 76.4 140.7)">D9</text>
<text x="78.4" y="140.7" transform="rotate(-90 78.4 140.7)">D8</text>
<text x="82.5" y="140.7" transform="rotate(-90 82.5 140.7)">D7</text>
<text x="84.5" y="140.7" transform="rotate(-90 84.5 140.7)">D6</text>
<text x="86.6" y="140.7" transform="rotate(-90 86.6 140.7)">D5</text>
<text x="88.6" y="140.7" transform="rotate(-90 88.6 140.7)">D4</text>
<text x="90.6" y="140.7" transform="rotate(-90 90.6 140.7)">D3</text>
<text x="92.6" y="140.7" transform="rotate(-90 92.6 140.7)">D2</text>
<text x="94.7" y="140.7" transform="rotate(-90 94.7 140.7)">D1</text>
<text x="96.7" y="140.7" transform="rotate(-90 96.7 140.7)">D0</text>
<text x="121.3" y="142.5">1</text>
<text x="124.4" y="143.4">VIN</text>
<text x="132.2" y="143.4">VOUT</text>
<text x="139" y="142.5">3</text>
<text x="128.6" y="145.8">GND</text>
<text x="130.3" y="148" transform="rotate(-90 130.3 148)">2</text>
<text x="70.3" y="175.4" transform="rotate(-90 70.3 175.4)">RESERVED</text>
<text x="72.3" y="175.4" transform="rotate(-90 72.3 175.4)">IOREF</text>
<text x="74.3" y="175.4" transform="rotate(-90 74.3 175.4)">/RESET</text>
<text x="76.4" y="175.4" transform="rotate(-90 76.4 175.4)">3V</text>
<text x="78.4" y="175.4" transform="rotate(-90 78.4 175.4)">5V</text>
<text x="80.4" y="175.4" transform="rotate(-90 80.4 175.4)">GND2</text>
<text x="82.5" y="175.4" transform="rotate(-90 82.5 175.4)">GND1</text>
<text x="84.5" y="175.4" transform="rotate(-90 84.5 175.4)">VIN</text>
<text x="88.6" y="175.4" transform="rotate(-90 88.6 175.4)">A0</text>
<text x="90.6" y="175.4" transform="rotate(-90 90.6 175.4)">A1</text>
<text x="92.6" y="175.4" transform="rotate(-90 92.6 175.4)">A2</text>
<text x="94.7" y="175.4" transform="rotate(-90 94.7 175.4)">A3</text>
<text x="96.7" y="175.4" transform="rotate(-90 96.7 175.4)">A4/SDA</text>
<text x="98.7" y="175.4" transform="rotate(-90 98.7 175.4)">A5/SCL</text>
</g>
<g font-size="1.4" fill="#808080">
<text x="201.7" y="68.4" transform="rotate(-90 201.7 68.4)">1</text>
<text x="32.1" y="72.4" transform="rotate(-90 32.1 72.4)">1</text>
<text x="179.4" y="122.5" transform="rotate(-90 179.4 122.5)">1</text>
<text x="179.4" y="132.6" transform="rotate(-90 179.4 132.6)">1</text>
<text x="179.4" y="142.7" transform="rotate(-90 179.4 142.7)">1</text>
</g>
<g font-size="1.4" fill="#c90d0c">
<text x="123.7" y="141.6">DC/DC CONVERTER</text>
<text x="118" y="146.5" transform="rotate(-90 118 146.5)">+</text>
<text x="144.4" y="146.5" transform="rotate(-90 144.4 146.5)">+</text>
</g>
</svg>
